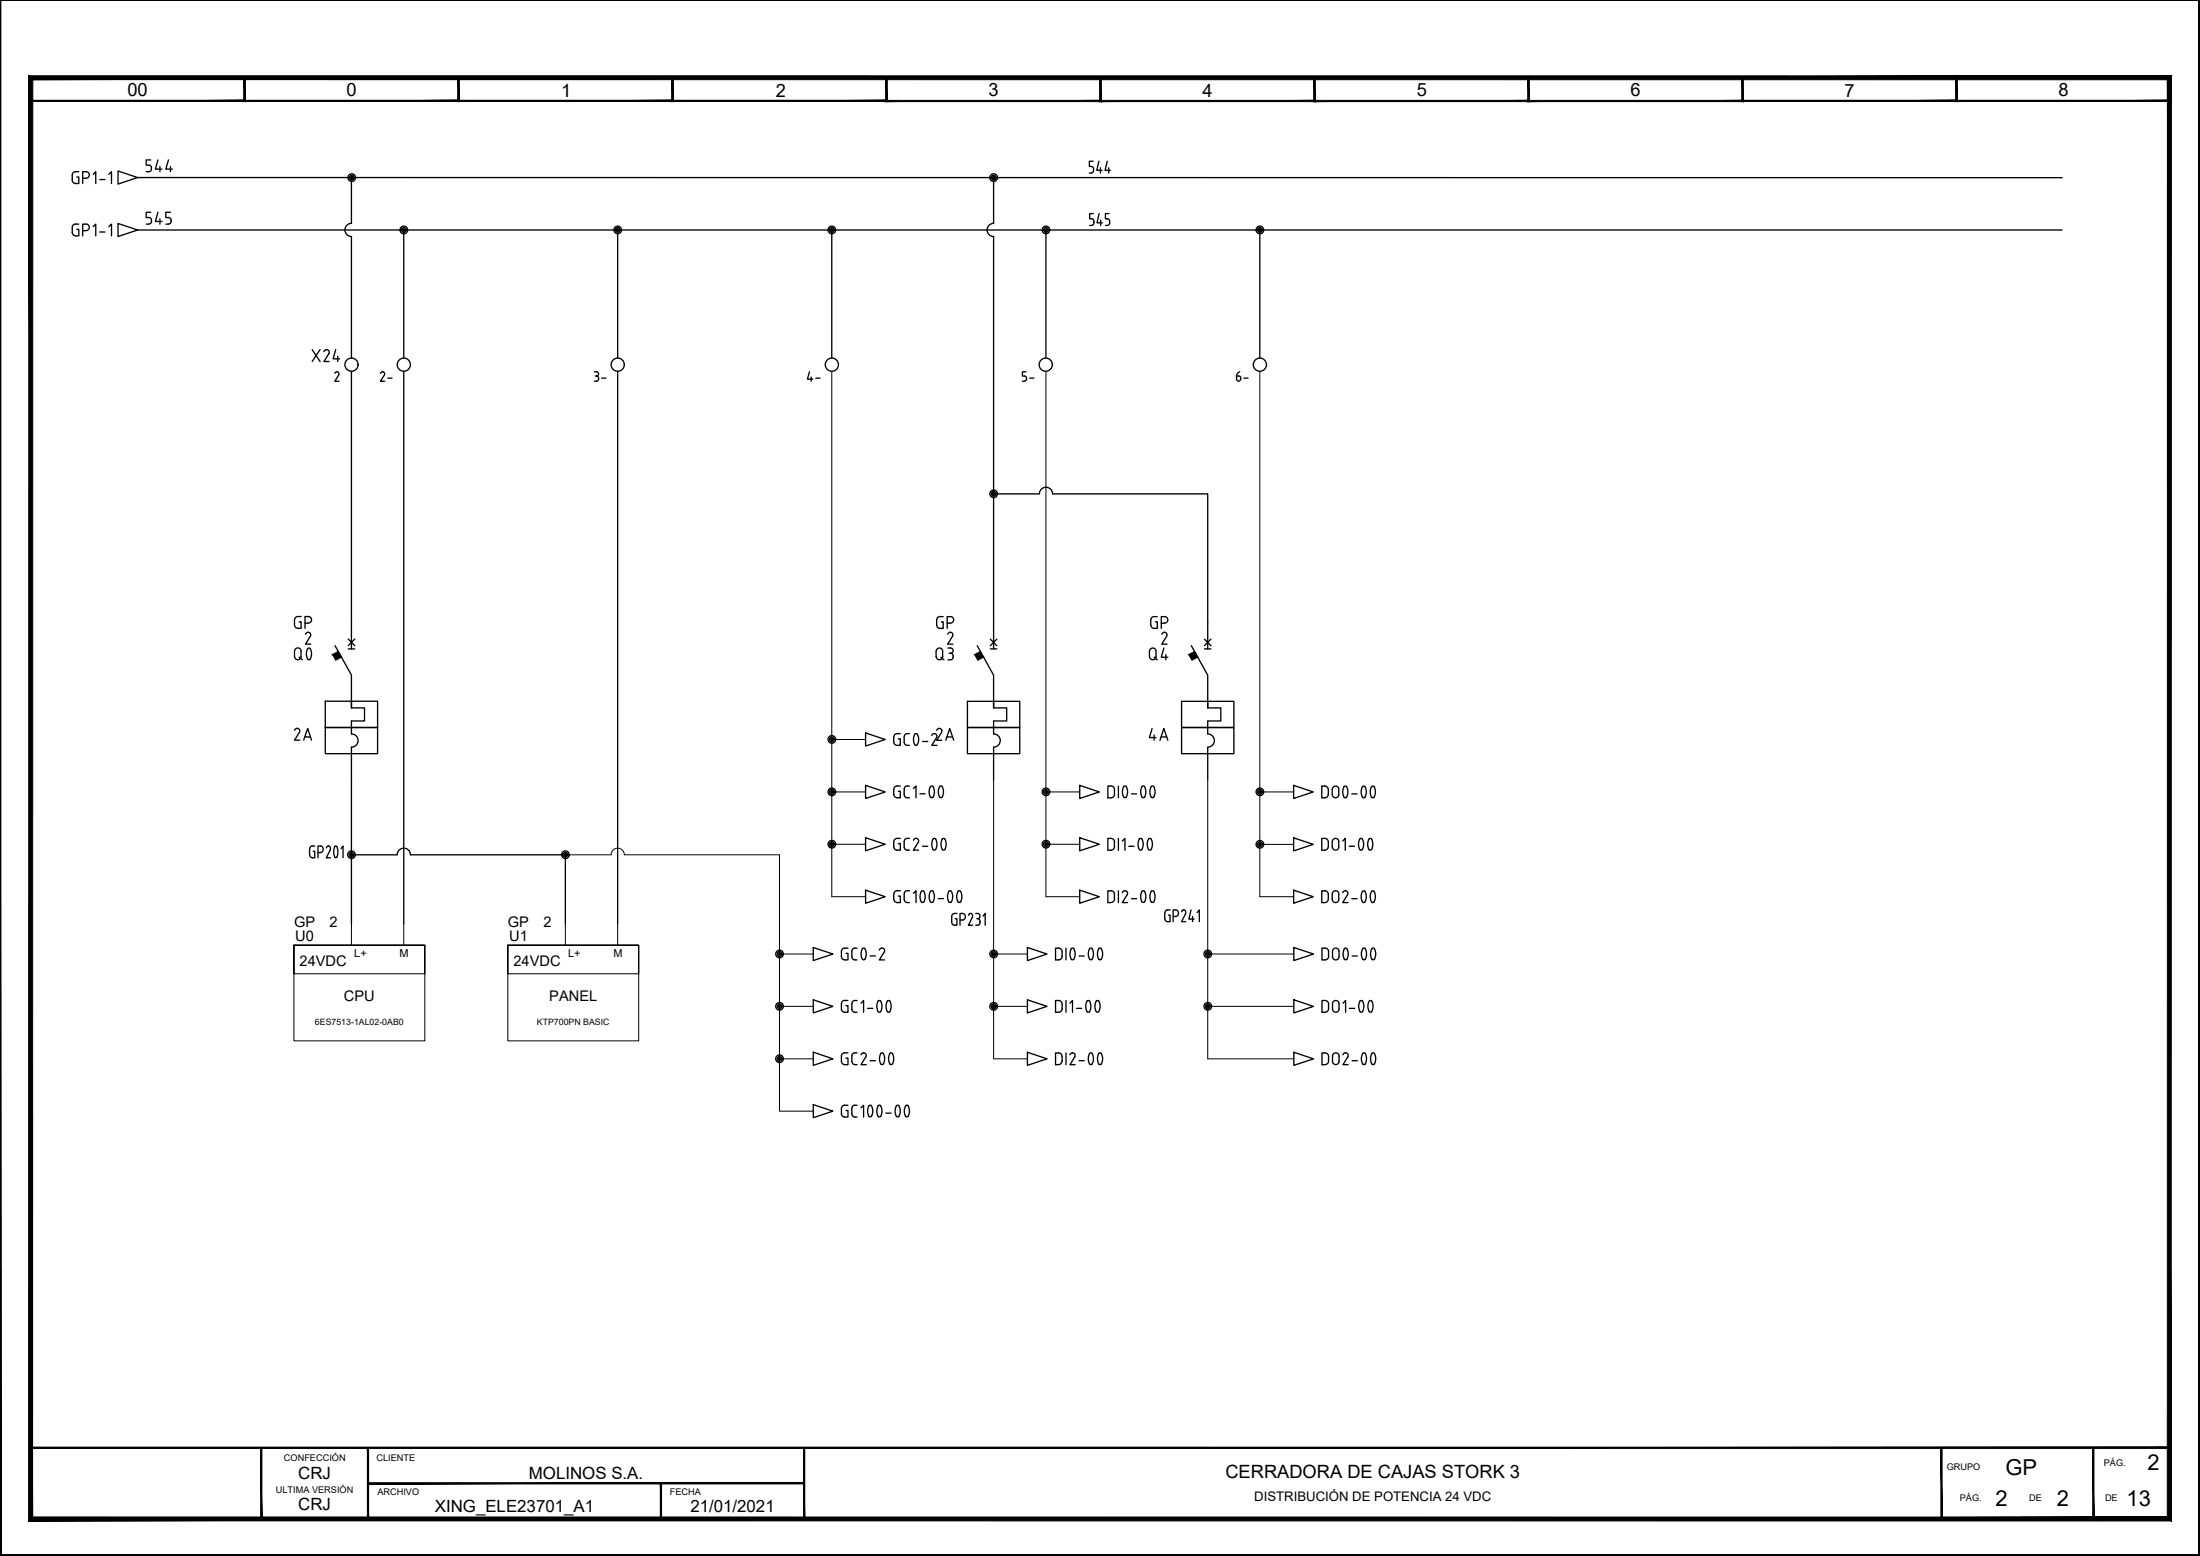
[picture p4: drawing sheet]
<svg xmlns="http://www.w3.org/2000/svg" width="420mm" height="297mm" viewBox="0 0 420 297" stroke-linecap="round" stroke-linejoin="round" font-family="sans-serif">
<g fill="#000" stroke="#000" stroke-width=".19">
<path d="M0 .1h419.9zM0 .1h419.9z"/>
<path d="M5.7 19.4h41.1l-.2-.3zM5.9 19.1h40.7l-40.9 .3zM5.7 14.7v4.7l.2-.3zM5.7 14.7l.2 .3v4.1zM5.7 14.7l.2 .3 40.9-.3zM5.9 15l40.9-.3-.2 .3zM46.8 14.7l-.2 .3 .2 4.4zM46.6 15l.2 4.4-.2-.3z"/>
<path d="M46.6 19.4h41.1l-.2-.3zM46.6 19.4l.2-.3h40.7zM46.6 14.7v4.7l.2-.3zM46.6 14.7l.2 .3v4.1zM46.6 14.7l.2 .3 40.9-.3zM46.8 15l40.9-.3-.2 .3zM87.7 14.7l-.2 .3 .2 4.4zM87.5 15l.2 4.4-.2-.3z"/>
<path d="M87.5 19.4h41.1l-.2-.3zM87.7 19.1h40.7l-40.9 .3zM87.5 14.7v4.7l.2-.3zM87.5 14.7l.2 .3v4.1zM87.5 14.7l.2 .3 40.9-.3zM87.7 15l40.9-.3-.2 .3zM128.6 14.7l-.2 .3 .2 4.4zM128.4 15l.2 4.4-.2-.3z"/>
<path d="M128.3 19.4h41.1l-.2-.3zM128.5 19.1h40.7l-40.9 .3zM128.3 14.7v4.7l.2-.3zM128.3 14.7l.2 .3v4.1zM128.3 14.7l.2 .3 40.9-.3zM128.5 15l40.9-.3-.2 .3zM169.4 14.7l-.2 .3 .2 4.4zM169.2 15l.2 4.4-.2-.3z"/>
<path d="M169.2 19.4h41.1l-.2-.2zM169.2 19.4l.2-.2h40.7zM169.2 14.7v4.7l.2-.2zM169.2 14.7l.2 .3v4.2zM169.2 14.7l.2 .3 40.9-.3zM169.4 15l40.9-.3-.2 .3zM210.3 14.7l-.2 .3 .2 4.4zM210.1 15l.2 4.4-.2-.2z"/>
<path d="M210 19.4h41.2l-.3-.2zM210.3 19.2h40.6l-40.9 .2zM210 14.7v4.7l.3-.2zM210 14.7l.3 .3v4.2zM210 14.7l.3 .3 40.9-.3zM210.3 15l40.9-.3-.3 .3zM251.2 14.7l-.3 .3 .3 4.4zM250.9 15l.3 4.4-.3-.2z"/>
<path d="M250.9 19.4h41.2l-.3-.2zM250.9 19.4l.3-.2h40.6zM250.9 14.7v4.7l.3-.2zM250.9 14.7l.3 .3v4.2zM250.9 14.7l.3 .3 40.9-.3zM251.2 15l40.9-.3-.3 .3zM292.1 14.7l-.3 .3 .3 4.4zM291.8 15l.3 4.4-.3-.2z"/>
<path d="M291.8 19.4h41.1l-.2-.2zM291.8 19.4l.2-.2h40.7zM291.8 14.7v4.7l.2-.2zM291.8 14.7l.2 .3v4.2zM291.8 14.7l.2 .3 40.9-.3zM292 15l40.9-.3-.2 .3zM332.9 14.7l-.2 .3 .2 4.4zM332.7 15l.2 4.4-.2-.2z"/>
<path d="M332.7 19.4h41.1l-.2-.3zM332.9 19.1h40.7l-40.9 .3zM332.7 14.7v4.7l.2-.3zM332.7 14.7l.2 .3v4.1zM332.7 14.7l.2 .3 40.9-.3zM332.9 15l40.9-.3-.2 .3zM373.8 14.7l-.2 .3 .2 4.4zM373.6 15l.2 4.4-.2-.3z"/>
<path d="M373.5 19.4h41.1l-.2-.3zM373.5 19.4l.2-.3h40.7zM373.5 14.7v4.7l.2-.3zM373.5 14.7l.2 .3v4.1zM373.5 14.7l.2 .3 40.9-.3zM373.7 15l40.9-.3-.2 .3zM414.6 14.7l-.2 .3 .2 4.4zM414.4 15l.2 4.4-.2-.3z"/>
<path d="M419.9 .1v296.7zM419.9 .1l.1 296.8zM419.9 .1l.1 296.8z"/>
<path d="M186.1 125l1.1-.6 .6 1zM186.1 125l.7 1.1 1-.7z"/>
<path d="M227 125l1.1-.6 .6 1zM227 125l.6 1.1 1.1-.7z"/>
<path d="M5.8 276.3v.2l408.5-.2zM5.8 276.5l408.5-.2v.2z"/>
<path d="M0 .1v296.9l.2-.2zM0 .1h.2v296.7z"/>
<path d="M5.5 290.3l408.4-.7h-407.7zM5.5 290.3l408.4-.7 .8 .8zM413.9 15.2v274.4l.8 .8zM413.9 15.2l.8-.7v275.9zM6.3 15.2h407.6l.8-.7zM5.5 14.5h409.2l-408.4 .7zM5.5 14.5l.7 275.1 .1-274.4zM5.5 14.5l.7 275.1-.7 .7z"/>
<path d="M49.8 276.4v13.6h.2zM49.8 276.4h.2v13.6z"/>
<path d="M70.2 276.4v13.6h.2zM70.2 276.4h.2v13.6z"/>
<path d="M70.3 283v.3l83.3-.3zM70.3 283.3l83.3-.3v.3z"/>
<path d="M126.1 283.2v6.8h.2zM126.1 283.2h.2v6.8z"/>
<path d="M153.5 276.4v13.7h.2zM153.5 276.4h.2v13.7z"/>
<path d="M370.7 276.4v13.6h.2zM370.7 276.4h.2v13.6z"/>
<path d="M399.7 276.4v13.6h.2zM399.7 276.4h.2v13.6z"/>
<path d="M.2 296.8l419.8 .1zM.2 296.8l419.8 .1-420 .1zM0 297h420v-.1zM0 297h420z"/>
</g>
<g fill="none" stroke="#000" stroke-width=".19">
<path d="M0 .1v296.9h420M158.9 70.9v100.3h6.4M199.7 70.9v100.3h6.5M240.6 70.9v100.3h6.5M158.9 151.2h6.4M158.9 141.2h6.4M189.8 148.9v53.2h6.4M199.7 151.2h6.5M230.7 148.9v53.2h16.4M240.6 151.2h6.5M67.1 176.4v4M77.1 176.4v4"/>
<path d="M108 163.2h8.7a1.26 1.26 0 0 1 1.3-1.3 1.26 1.26 0 0 1 1.2 1.3h29.7v48.9h6.4M108 176.4v4M118 176.4v4M158.9 161.2h6.4M199.7 161.2h6.5M240.6 161.2h6.5M56.1 180.4v5.5h25v-5.5h-25h25v18.3h-25zM97 180.4v5.5h25v-5.5h-25h25v18.3h-25zM148.9 192.1h6.4M148.9 182.1h6.4M189.8 192.1h6.4M189.8 182.1h6.4"/>
<path d="M230.7 192.1h16.4M230.7 182.1h16.4M148.9 202.1h6.4M5.8 276.4h44.1v13.6h-44.1z"/>
</g>
<g fill="none" stroke="#000" stroke-width=".25">
<path d="M13.8 34.4a.62 .62 0 0 0 .6 .6M13.8 33.4v1M14.7 33.8h.3v1.2h-.6M15 32.8h-.6a.62 .62 0 0 0-.6 .6M15.8 34h.6a.62 .62 0 0 0 .7-.6 .62 .62 0 0 0-.7-.6h-.6v2.2M17.8 33.3l.5-.5v2.2M19 34.3h1M20.8 33.3l.5-.5v2.2M22.5 32.6l3.8 1.3-3.8 1.2zM26.3 33.9h367.5M67.1 33.9v8.7a1.26 1.26 0 0 0-1.2 1.3 1.26 1.26 0 0 0 1.2 1.3v23.2M189.8 33.9v8.7"/>
<path d="M22.5 42.7l3.8 1.2-3.8 1.3zM26.3 43.9h367.5M77.1 43.9v24.5M118 43.9v24.5M158.9 43.9v24.5M189.8 45.2v78.7M189.8 42.6a1.26 1.26 0 0 0-1.3 1.3 1.26 1.26 0 0 0 1.3 1.3M199.7 43.9v24.5M240.6 43.9v24.5M64.7 71.6l-.8 1.2h.8M67.1 70.9v53M77.1 70.9v105.5"/>
<path d="M118 70.9v105.5M189.8 94.3h8.7M198.5 94.3a1.26 1.26 0 0 1 1.3-1.3 1.26 1.26 0 0 1 1.2 1.3M201 94.3h29.7v29.6M62.1 138.9h10v5h-10zM62.1 133.9h10v5h-10zM64 123.3l3.1 5.6v6.2M66.5 122l1.3 1.3M66.5 123.9h1.3M67.1 135.1h2.5v2.5h-2.5v2.5a1.26 1.26 0 0 1 1.3 1.3 1.26 1.26 0 0 1-1.3 1.2v33.8M67.1 133.9v1.2M67.8 122l-1.3 1.3"/>
<path d="M165.3 139.9l3.8 1.3-3.8 1.2zM184.8 138.9h10v5h-10zM184.8 133.9h10v5h-10zM186.6 123.3l3.2 5.6v6.2M189.1 123.9h1.3M189.1 122l1.3 1.3M189.8 135.1h2.5v2.5h-2.5v2.5M189.8 133.9v1.2M190.4 122l-1.3 1.3M225.7 138.9h9.9v5h-9.9zM225.7 133.9h9.9v5h-9.9zM227.5 123.3l3.2 5.6v6.2"/>
<path d="M230 123.9h1.3M230 122l1.3 1.3M230.7 135.1h2.5v2.5h-2.5v2.5a1.26 1.26 0 0 1 1.2 1.3 1.26 1.26 0 0 1-1.2 1.2v6.3M230.7 133.9v1.2M231.3 122l-1.3 1.3M165.3 149.9l3.8 1.3-3.8 1.2zM165.3 159.9l3.8 1.3-3.8 1.2zM170.7 151.7a.62 .62 0 0 0 .6 .6M171.3 150.1h.6M171.3 150a.62 .62 0 0 0-.6 .7v1M171.6 151.1h.3v1.2h-.6M171.9 140h-.6a.66 .66 0 0 0-.6 .7v1a.62 .62 0 0 0 .6 .6h.6v-1.3h-.3"/>
<path d="M172.7 141.7l.3 .5 .7 .1M173.2 152.3h.5M173.2 150.1h.5M173.3 150l-.3 .1-.3 .5 .1 1.4 .5 .3M173.7 140l-.7 .1-.2 .2-.1 1.4M174.4 150.5l.5-.4v2.2M174.7 142.2l.3 .1 .2-.1M174.7 142.2a1.9 1.9 0 0 1 .1-2.1l.4 .1a2.08 2.08 0 0 1 0 2M175.7 151.5h1M177.7 150.2l.3-.2a1.51 1.51 0 0 1 0 2.3l-.2-.1a1.84 1.84 0 0 1-.1-2zM179.4 150.2l.3-.2a1.51 1.51 0 0 1 0 2.3l-.3-.1a2.11 2.11 0 0 1 0-2zM189.8 142.6v6.3"/>
<path d="M189.8 140.1a1.26 1.26 0 0 1 1.2 1.3 1.26 1.26 0 0 1-1.2 1.2M206.2 149.9l3.8 1.3-3.8 1.2zM206.2 159.9l3.8 1.3-3.8 1.2zM212.2 150.1h-.6v2.2h.6M212.2 150a.69 .69 0 0 1 .7 .7l-.1 .9M212.9 151.6a.69 .69 0 0 1-.7 .7M213.6 150.1v2.2M214.6 150.2l.3-.2a1.51 1.51 0 0 1 0 2.3l-.3-.1a2.11 2.11 0 0 1 0-2zM216.1 151.6h1M218.1 150.2l.2-.2a1.51 1.51 0 0 1 0 2.3l-.2-.1a2.11 2.11 0 0 1 0-2zM219.9 150.2l.2-.2a1.51 1.51 0 0 1 0 2.3l-.2-.1a2.11 2.11 0 0 1 0-2zM247.1 149.9l3.7 1.3-3.7 1.2z"/>
<path d="M247.1 159.9l3.7 1.3-3.7 1.2zM253.7 150.7a.69 .69 0 0 0-.7-.6h-.6v2.2h.6a.69 .69 0 0 0 .7-.7M253.7 150.8v.8M254.6 150.2a.62 .62 0 0 1 .7-.1 .62 .62 0 0 1 .4 .6v1a.64 .64 0 0 1-.6 .6 .64 .64 0 0 1-.7-.6v-1zM256.7 150.2l.2-.1 .3 .1a1.94 1.94 0 0 1-.1 2.1h-.2a1.55 1.55 0 0 1-.2-2.1zM258.2 151.6h1M260.2 150.2l.2-.1 .3 .1a1.94 1.94 0 0 1-.1 2.1h-.2a1.55 1.55 0 0 1-.2-2.1zM261.9 150.2l.3-.1 .2 .1a1.94 1.94 0 0 1-.1 2.1h-.1a1.55 1.55 0 0 1-.3-2.1zM59.1 162.1v1M59.1 163.1l.1 .3 .4 .3M59.6 161.5h.5M59.6 161.5l-.4 .3-.1 .3"/>
<path d="M59.8 162.5h.3v1.3h-.5M60.7 162.8h.5M61.2 161.5h-.5v2.3M61.2 161.5a.64 .64 0 0 1 .5 .6 .64 .64 0 0 1-.5 .6M62.3 161.9a.43 .43 0 0 1 .7-.3 .43 .43 0 0 1 .1 .6M63.1 162.3l-.8 1.5h.8M64 161.5h.1a1.72 1.72 0 0 1 0 2.2 1.94 1.94 0 0 1-.1-2.2zM65.1 162l.4-.5v2.3M67.1 163.2h8.8a1.26 1.26 0 0 1 1.2-1.3 1.26 1.26 0 0 1 1.3 1.3h29.6v13.2M165.3 169.9l3.8 1.3-3.8 1.2zM170.7 170.7v1M170.7 171.7a.62 .62 0 0 0 .6 .6"/>
<path d="M171.6 171.1h.3v1.2h-.6M171.9 160h-.6a.66 .66 0 0 0-.6 .7v1a.62 .62 0 0 0 .6 .6h.6v-1.3h-.3M171.9 170h-.6a.62 .62 0 0 0-.6 .7M172.7 161.7l.3 .5 .7 .1M173.2 172.3h.5M173.7 160l-.7 .1-.2 .2-.1 1.4M173.7 170l-.7 .1-.3 .5 .1 1.4 .5 .3M174.4 170.5l.5-.5v2.3M174.5 160.4a.51 .51 0 0 1 .6-.3 .51 .51 0 0 1 .3 .7l-1 1.5h1M176 170.2l.2-.2a1.51 1.51 0 0 1 0 2.3l-.2-.1a2.11 2.11 0 0 1 0-2zM176.2 161.6h1M177.7 170.2l.3-.2a1.51 1.51 0 0 1 0 2.3l-.2-.1a1.84 1.84 0 0 1-.1-2z"/>
<path d="M178.2 162.2l.2 .1 .3-.1M178.2 162.2a1.9 1.9 0 0 1 .1-2.1l.4 .1a2.08 2.08 0 0 1 0 2M179.2 171.5h1M180 162.2l.2 .1 .2-.1M180 162.2a1.9 1.9 0 0 1 .1-2.1l.3 .1a2.08 2.08 0 0 1 0 2M181.2 170.2l.3-.2a1.51 1.51 0 0 1 0 2.3l-.3-.1a2.11 2.11 0 0 1 0-2zM181.8 175v1.3l.4 .3h.6v-1.2h-.3M182.8 174.4l-.8 .1-.2 .5M183 170.2l.2-.2a1.51 1.51 0 0 1 0 2.3l-.2-.1a2.11 2.11 0 0 1 0-2zM183.3 175.6h.6a.64 .64 0 0 0 .5-.6 .64 .64 0 0 0-.5-.6h-.6v2.2M185 174.7a.43 .43 0 0 1 .6-.3 .43 .43 0 0 1 .1 .7l-.7 1.5h.8M186.4 174.4h.4"/>
<path d="M186.4 176.6h.4M186.6 175.4h.2M186.8 174.4a.51 .51 0 0 1 .4 .5 .51 .51 0 0 1-.4 .5 .68 .68 0 0 1 .4 .6 .68 .68 0 0 1-.4 .6M187.7 174.9l.5-.5v2.2M206.2 169.9l3.8 1.3-3.8 1.2zM212.2 160h-.6v2.3h.6M212.2 170.1h-.6v2.2h.6M212.2 160a.65 .65 0 0 1 .6 .7l.1 .9a.69 .69 0 0 1-.7 .7M212.2 170a.65 .65 0 0 1 .6 .7l.1 .9a.69 .69 0 0 1-.7 .7M213.6 160v2.3M213.6 170.1v2.2M214.3 170.4a.51 .51 0 0 1 .7-.3 .51 .51 0 0 1 .3 .7"/>
<path d="M214.3 160.6l.5-.6v2.3M215.3 170.8l-1 1.5h1M215.6 161.6h1M216.1 171.6h1M217.6 162.2l.2 .1 .3-.1M217.6 162.2a1.9 1.9 0 0 1 .1-2.1l.4 .1a2.08 2.08 0 0 1 0 2M218.1 170.2l.2-.2a1.51 1.51 0 0 1 0 2.3l-.2-.1a2.11 2.11 0 0 1 0-2zM219.3 162.2l.3 .1 .2-.1M219.3 162.2a1.9 1.9 0 0 1 .2-2.1l.3 .1a2.08 2.08 0 0 1 0 2M219.9 170.2l.2-.2a1.51 1.51 0 0 1 0 2.3l-.2-.1a2.11 2.11 0 0 1 0-2zM223.5 173.7l-.8 .1a1.77 1.77 0 0 0 0 2.1h.8v-1.2h-.4M224 174.9h.6a.64 .64 0 0 0 .5-.6 .64 .64 0 0 0-.5-.6h-.6v2.2"/>
<path d="M225.7 174.1a.44 .44 0 0 1 .6-.3 .44 .44 0 0 1 .1 .7l-.7 1.4h.7M227.5 173.7l-.4 1.8h.9M227.8 174.9v1M228.6 174.2l.4-.5v2.2M247.1 169.9l3.7 1.3-3.7 1.2zM253 170.1h-.6v2.2h.6a.69 .69 0 0 0 .7-.7M253 162.3a.69 .69 0 0 0 .7-.7v-.9a.69 .69 0 0 0-.7-.7h-.6v2.3h.6M253 170a.69 .69 0 0 1 .7 .7v.9M254.4 170.7v1a.62 .62 0 0 0 .7 .6 .62 .62 0 0 0 .6-.6v-1M254.4 170.7a.62 .62 0 0 1 .7-.7 .62 .62 0 0 1 .6 .7M254.6 160.2a.62 .62 0 0 1 .7-.1 .62 .62 0 0 1 .4 .6v1a.64 .64 0 0 1-.6 .6 .64 .64 0 0 1-.7-.6v-1zM256.4 170.4a.5 .5 0 0 1 .7-.3 .5 .5 0 0 1 .3 .7"/>
<path d="M256.4 160.6l.5-.6v2.3M257.3 170.8l-.9 1.5h1M257.7 161.6h1M258.2 171.6h1M259.7 160.2l.2-.2a1.51 1.51 0 0 1 0 2.3l-.2-.1a2.11 2.11 0 0 1 0-2zM260.2 170.2l.2-.1 .3 .1a1.94 1.94 0 0 1-.1 2.1h-.2a1.55 1.55 0 0 1-.2-2.1zM261.4 160.2l.3-.2a1.51 1.51 0 0 1 0 2.3l-.3-.1a2.11 2.11 0 0 1 0-2zM261.9 170.2l.3-.1 .2 .1a1.94 1.94 0 0 1-.1 2.1h-.1a1.55 1.55 0 0 1-.3-2.1zM155.3 190.9l3.8 1.2-3.8 1.3zM155.3 180.9l3.8 1.2-3.8 1.3zM161.6 182h.3v1.2h-.6a.66 .66 0 0 1-.6-.6M161.9 191h-.6a.62 .62 0 0 0-.6 .6v1a.62 .62 0 0 0 .6 .6h.6v-1.2h-.3"/>
<path d="M161.9 181h-.6a.62 .62 0 0 0-.6 .6v1M162.7 181.6v1.1M162.7 191.6v1.1M162.7 192.7l.1 .3 .5 .2M162.7 182.7l.1 .2 .5 .3M163.3 191h.4M163.3 193.2h.4M163.3 183.2h.4M163.3 181h.4M163.3 191l-.5 .3-.1 .3M163.3 181l-.5 .3-.1 .2M164.4 191.5l.5-.5v2.2"/>
<path d="M164.7 181.1l.2-.1a1.51 1.51 0 0 1 0 2.2l-.2-.1a2.11 2.11 0 0 1 0-2zM165.7 192.5h1M166.2 182.5h1M167.7 193.1l.2 .1 .3-.1M167.7 193.1a1.9 1.9 0 0 1 .1-2.1l.4 .1a2.08 2.08 0 0 1 0 2M167.9 181.4a.51 .51 0 0 1 .7-.4 .51 .51 0 0 1 .3 .7l-1 1.5h1M169.5 193.1l.2 .1 .3-.1M169.5 193.1a1.9 1.9 0 0 1 .1-2.1l.4 .1a2.08 2.08 0 0 1-.1 2M196.2 180.9l3.8 1.2-3.8 1.3zM196.2 190.9l3.8 1.2-3.8 1.3zM201.6 181h.6a.69 .69 0 0 1 .6 .7v.9a.69 .69 0 0 1-.6 .6h-.6zM201.6 191h.6a.69 .69 0 0 1 .6 .7v.8a.69 .69 0 0 1-.6 .7h-.6z"/>
<path d="M203.6 181v2.2M203.6 191v2.2M204.3 191.5l.5-.5v2.2M204.6 181.1l.2-.1a1.51 1.51 0 0 1 0 2.2l-.2-.1a2.11 2.11 0 0 1 0-2zM205.6 192.5h1M206.1 182.5h1M207.6 193.1l.2 .1 .3-.1M207.6 193.1a1.9 1.9 0 0 1 .1-2.1l.4 .1a2.08 2.08 0 0 1 0 2M208.1 181.1l.2-.1a1.51 1.51 0 0 1 0 2.2l-.2-.1a2.11 2.11 0 0 1 0-2zM209.4 193.1l.2 .1 .2-.1M209.4 193.1a1.9 1.9 0 0 1 .1-2.1l.3 .1a2.08 2.08 0 0 1 0 2M209.8 181.1l.3-.1a1.51 1.51 0 0 1 0 2.2l-.3-.1a2.11 2.11 0 0 1 0-2z"/>
<path d="M247.1 180.9l3.7 1.2-3.7 1.3zM247.1 190.9l3.7 1.2-3.7 1.3zM253.7 181.7v.9M253.7 191.7v.9M253.7 181.7a.65 .65 0 0 0-.7-.7h-.5v2.2h.6a.69 .69 0 0 0 .6-.6M253.7 191.7a.69 .69 0 0 0-.7-.7h-.5v2.2h.6a.69 .69 0 0 0 .6-.7M254.5 191.6a.62 .62 0 0 1 .6-.6 .62 .62 0 0 1 .6 .6M254.5 191.6v1a.62 .62 0 0 0 .6 .6 .62 .62 0 0 0 .6-.6v-1M254.7 181.2a.62 .62 0 0 1 .7-.2 .62 .62 0 0 1 .3 .6v1a.62 .62 0 0 1-.6 .6 .62 .62 0 0 1-.6-.6v-1zM256.5 191.5l.5-.5v2.2M256.7 181.1l.3-.1a1.51 1.51 0 0 1 0 2.2l-.3-.1a2.11 2.11 0 0 1 0-2zM257.7 192.5h1"/>
<path d="M258.2 182.5h1M259.7 193.1l.3 .1 .2-.1M259.7 193.1a1.9 1.9 0 0 1 .1-2.1l.4 .1a2.08 2.08 0 0 1 0 2M260.2 181.1l.3-.1a1.51 1.51 0 0 1 0 2.2l-.3-.1a2.11 2.11 0 0 1 0-2zM261.5 193.1l.2 .1 .3-.1M261.5 193.1a1.9 1.9 0 0 1 .1-2.1l.4 .1a2.08 2.08 0 0 1 0 2M262 181.1l.2-.1a1.51 1.51 0 0 1 0 2.2l-.2-.1a2.11 2.11 0 0 1 0-2zM155.3 200.9l3.8 1.2-3.8 1.3zM155.3 210.9l3.8 1.2-3.8 1.3zM161.6 202h.3v1.2h-.6a.66 .66 0 0 1-.6-.6M161.9 201h-.6a.62 .62 0 0 0-.6 .6v1M161.9 211h-.6a.62 .62 0 0 0-.6 .6v1a.62 .62 0 0 0 .6 .6h.6v-1.2h-.3"/>
<path d="M162.7 201.6v1.1M162.7 211.5v1.2M162.7 202.7l.1 .3 .5 .2M162.7 212.7l.3 .5h.3M163.3 201h.4M163.3 203.2h.4M163.3 211h.4M163.3 213.2h.4M163.3 201l-.5 .3-.1 .2M163.3 211l-.3 .1-.3 .4M164.4 201.4a.5 .5 0 0 1 .7-.4 .5 .5 0 0 1 .3 .7l-1 1.5h1M164.4 211.5l.5-.5v2.2"/>
<path d="M165.9 211.1l.3-.1 .2 .1M165.9 211.1a1.9 1.9 0 0 0 .2 2.1l.3-.1a2.08 2.08 0 0 0 0-2M166.2 202.5h1M167.7 211.1l.2-.1 .3 .1M167.7 211.1a1.9 1.9 0 0 0 .1 2.1l.4-.1a2.08 2.08 0 0 0 0-2M168.2 201.1l.3-.1a1.51 1.51 0 0 1 0 2.2l-.3-.1a2.11 2.11 0 0 1 0-2zM169.2 212.5h1M169.9 201.1l.3-.1a1.51 1.51 0 0 1 0 2.2l-.3-.1a2.11 2.11 0 0 1 0-2zM171.2 211.1l.2-.1 .3 .1M171.2 211.1a1.9 1.9 0 0 0 .1 2.1l.4-.1a2.08 2.08 0 0 0 0-2M172.9 211.1l.3-.1 .2 .1M173 211.1a1.9 1.9 0 0 0 .1 2.1l.3-.1a2.08 2.08 0 0 0 0-2"/>
<path d="M196.2 200.9l3.8 1.2-3.8 1.3zM201.6 201h.6a.69 .69 0 0 1 .6 .7v.8a.69 .69 0 0 1-.6 .7h-.6zM203.6 201v2.2M204.3 201.4a.5 .5 0 0 1 .7-.4 .5 .5 0 0 1 .3 .7M205.3 201.8l-1 1.4h1M206.1 202.5h1M208.1 201.1l.2-.1a1.51 1.51 0 0 1 0 2.2l-.2-.1a2.11 2.11 0 0 1 0-2zM209.8 201.1l.3-.1a1.51 1.51 0 0 1 0 2.2l-.3-.1a2.11 2.11 0 0 1 0-2zM247.1 200.9l3.7 1.2-3.7 1.3zM253.7 201.7v.9M253.7 201.7a.65 .65 0 0 0-.7-.7h-.5v2.2h.6a.69 .69 0 0 0 .6-.7M254.5 202.6v-1a.62 .62 0 0 1 .6-.6 .62 .62 0 0 1 .6 .6v1"/>
<path d="M254.5 202.6a.62 .62 0 0 0 .6 .6 .62 .62 0 0 0 .6-.6M257 201l-.5 .4M257 201l.4 .2v.5M257.4 201.8l-.9 1.4h1M258.2 202.5h1M260.2 201.1l.3-.1a1.51 1.51 0 0 1 0 2.2l-.3-.1a2.11 2.11 0 0 1 0-2zM262 201.1l.2-.1a1.51 1.51 0 0 1 0 2.2l-.2-.1a2.11 2.11 0 0 1 0-2z"/>
<circle cx="67.2" cy="33.9" r=".73"/>
<circle cx="67.2" cy="33.9" r=".46"/>
<circle cx="67.2" cy="33.9" r=".22"/>
<circle cx="189.8" cy="33.9" r=".73"/>
<circle cx="189.8" cy="33.9" r=".46"/>
<circle cx="189.8" cy="33.9" r=".22"/>
<circle cx="77.1" cy="43.9" r=".73"/>
<circle cx="77.1" cy="43.9" r=".46"/>
<circle cx="77.1" cy="43.9" r=".22"/>
<circle cx="118" cy="43.9" r=".73"/>
<circle cx="118" cy="43.9" r=".46"/>
<circle cx="118" cy="43.9" r=".22"/>
<circle cx="158.9" cy="43.9" r=".73"/>
<circle cx="158.9" cy="43.9" r=".46"/>
<circle cx="158.9" cy="43.9" r=".22"/>
<circle cx="199.8" cy="43.9" r=".73"/>
<circle cx="199.8" cy="43.9" r=".46"/>
<circle cx="199.8" cy="43.9" r=".22"/>
<circle cx="240.6" cy="43.9" r=".73"/>
<circle cx="240.6" cy="43.9" r=".46"/>
<circle cx="240.6" cy="43.9" r=".22"/>
<circle cx="67.1" cy="69.6" r="1.26"/>
<circle cx="77.1" cy="69.6" r="1.26"/>
<circle cx="118" cy="69.6" r="1.26"/>
<circle cx="158.9" cy="69.6" r="1.26"/>
<circle cx="199.7" cy="69.6" r="1.26"/>
<circle cx="240.6" cy="69.6" r="1.26"/>
<circle cx="189.8" cy="94.3" r=".73"/>
<circle cx="189.8" cy="94.3" r=".46"/>
<circle cx="189.8" cy="94.3" r=".22"/>
<circle cx="158.9" cy="151.2" r=".73"/>
<circle cx="158.9" cy="141.2" r=".73"/>
<circle cx="158.9" cy="141.2" r=".46"/>
<circle cx="158.9" cy="151.2" r=".46"/>
<circle cx="158.9" cy="141.2" r=".22"/>
<circle cx="158.9" cy="151.2" r=".22"/>
<circle cx="199.8" cy="151.2" r=".73"/>
<circle cx="199.8" cy="151.2" r=".46"/>
<circle cx="199.8" cy="151.2" r=".22"/>
<circle cx="240.6" cy="151.2" r=".73"/>
<circle cx="240.6" cy="151.2" r=".46"/>
<circle cx="240.6" cy="151.2" r=".22"/>
<circle cx="67.1" cy="163.2" r=".73"/>
<circle cx="67.1" cy="163.2" r=".46"/>
<circle cx="67.1" cy="163.2" r=".22"/>
<circle cx="108" cy="163.2" r=".73"/>
<circle cx="108" cy="163.2" r=".46"/>
<circle cx="108" cy="163.2" r=".22"/>
<circle cx="158.9" cy="161.2" r=".73"/>
<circle cx="158.9" cy="161.2" r=".46"/>
<circle cx="158.9" cy="161.2" r=".22"/>
<circle cx="199.8" cy="161.2" r=".73"/>
<circle cx="199.8" cy="161.2" r=".46"/>
<circle cx="199.8" cy="161.2" r=".22"/>
<circle cx="240.6" cy="161.2" r=".73"/>
<circle cx="240.6" cy="161.2" r=".46"/>
<circle cx="240.6" cy="161.2" r=".22"/>
<circle cx="148.9" cy="182.1" r=".73"/>
<circle cx="148.9" cy="192.1" r=".73"/>
<circle cx="148.9" cy="192.1" r=".46"/>
<circle cx="148.9" cy="182.1" r=".46"/>
<circle cx="148.9" cy="192.1" r=".22"/>
<circle cx="148.9" cy="182.1" r=".22"/>
<circle cx="189.8" cy="192.1" r=".73"/>
<circle cx="189.8" cy="182.1" r=".73"/>
<circle cx="189.8" cy="192.1" r=".46"/>
<circle cx="189.8" cy="182.1" r=".46"/>
<circle cx="189.8" cy="182.1" r=".22"/>
<circle cx="189.8" cy="192.1" r=".22"/>
<circle cx="230.7" cy="182.1" r=".73"/>
<circle cx="230.7" cy="192.1" r=".73"/>
<circle cx="230.7" cy="182.1" r=".46"/>
<circle cx="230.7" cy="192.1" r=".46"/>
<circle cx="230.7" cy="182.1" r=".22"/>
<circle cx="230.7" cy="192.1" r=".22"/>
<circle cx="148.9" cy="202.1" r=".73"/>
<circle cx="148.9" cy="202.1" r=".46"/>
<circle cx="148.9" cy="202.1" r=".22"/>
</g>
<text font-size="7.9" x="54" y="128.1">Q0</text>
<g font-size="5.7">
<text x="26.8" y="44.1">545</text>
<text x="55" y="121.4">GP</text>
<text x="177.8" y="121.4">GP</text>
<text x="218.4" y="121.4">GP</text>
<text x="177.4" y="127.4">Q3</text>
<text x="218.4" y="127.4">Q4</text>
</g>
<g font-size="5.3">
<text x="26.8" y="33.9">544</text>
<text x="206.7" y="34.2">544</text>
<text x="12.7" y="46.2">GP1-1</text>
<text x="206.7" y="44.1">545</text>
<text x="58.6" y="70.2">X24</text>
<text x="55" y="142.5">2A</text>
<text x="177.8" y="142.5">2A</text>
<text x="218.4" y="142.5">4A</text>
</g>
<g font-size="4.9">
<text x="71.3" y="74.1">2-</text>
<text x="112.2" y="74.1">3-</text>
<text x="153.1" y="74.1">4-</text>
<text x="194" y="74.1">5-</text>
<text x="234.9" y="74.1">6-</text>
</g>
<g font-size="4.2">
<text x="383" y="281.6">GP</text>
<text x="410.1" y="280.7">2</text>
<text x="381.1" y="287.5">2</text>
<text x="392.8" y="287.5">2</text>
<text x="406.1" y="287.5">13</text>
</g>
<g font-size="3.5">
<text x="24.3" y="18.4">00</text>
<text x="66.2" y="18.4">0</text>
<text x="107.2" y="18.4">1</text>
<text x="148.2" y="18.4">2</text>
<text x="188.8" y="18.4">3</text>
<text x="229.7" y="18.4">4</text>
<text x="270.6" y="18.4">5</text>
<text x="311.4" y="18.4">6</text>
<text x="352.3" y="18.4">7</text>
<text x="393.1" y="18.4">8</text>
<text x="234" y="282.1">CERRADORA DE CAJAS STORK 3</text>
</g>
<g font-size="3.2">
<text x="57" y="282.3">CRJ</text>
<text x="101" y="282.3">MOLINOS S.A.</text>
<text x="57" y="288.3">CRJ</text>
<text x="83" y="288.6">XING_ELE23701_A1</text>
<text x="131.8" y="288.6">21/01/2021</text>
</g>
<g font-size="2.8">
<text x="56.2" y="177">GP</text>
<text x="56.4" y="179.6">U0</text>
<text x="62.9" y="177">2</text>
<text x="97" y="177">GP</text>
<text x="97.2" y="179.6">U1</text>
<text x="103.8" y="177">2</text>
<text x="57.2" y="184.4">24VDC</text>
<text x="98.1" y="184.4">24VDC</text>
<text x="65.7" y="191.1">CPU</text>
<text x="104.9" y="191.1">PANEL</text>
</g>
<text font-size="2.5" x="239.5" y="286.6">DISTRIBUCIÓN DE POTENCIA 24 VDC</text>
<g font-size="2.1">
<text x="67.7" y="182.7">L+</text>
<text x="76.3" y="182.7">M</text>
<text x="108.5" y="182.7">L+</text>
<text x="117.1" y="182.7">M</text>
</g>
<g font-size="1.8">
<text x="54.2" y="279">CONFECCIÓN</text>
<text x="71.9" y="279">CLIENTE</text>
<text x="371.8" y="280.6">GRUPO</text>
<text x="401.8" y="279.8">PÁG.</text>
<text x="52.7" y="285">ULTIMA VERSIÓN</text>
<text x="72.1" y="285.3">ARCHIVO</text>
<text x="127.9" y="285.3">FECHA</text>
<text x="374.3" y="286.6">PÁG.</text>
<text x="387.5" y="286.6">DE</text>
<text x="402" y="286.6">DE</text>
</g>
<g font-size="1.7">
<text x="60.2" y="195.8">6ES7513-1AL02-0AB0</text>
<text x="102.5" y="195.8">KTP700PN BASIC</text>
</g>
</svg>
